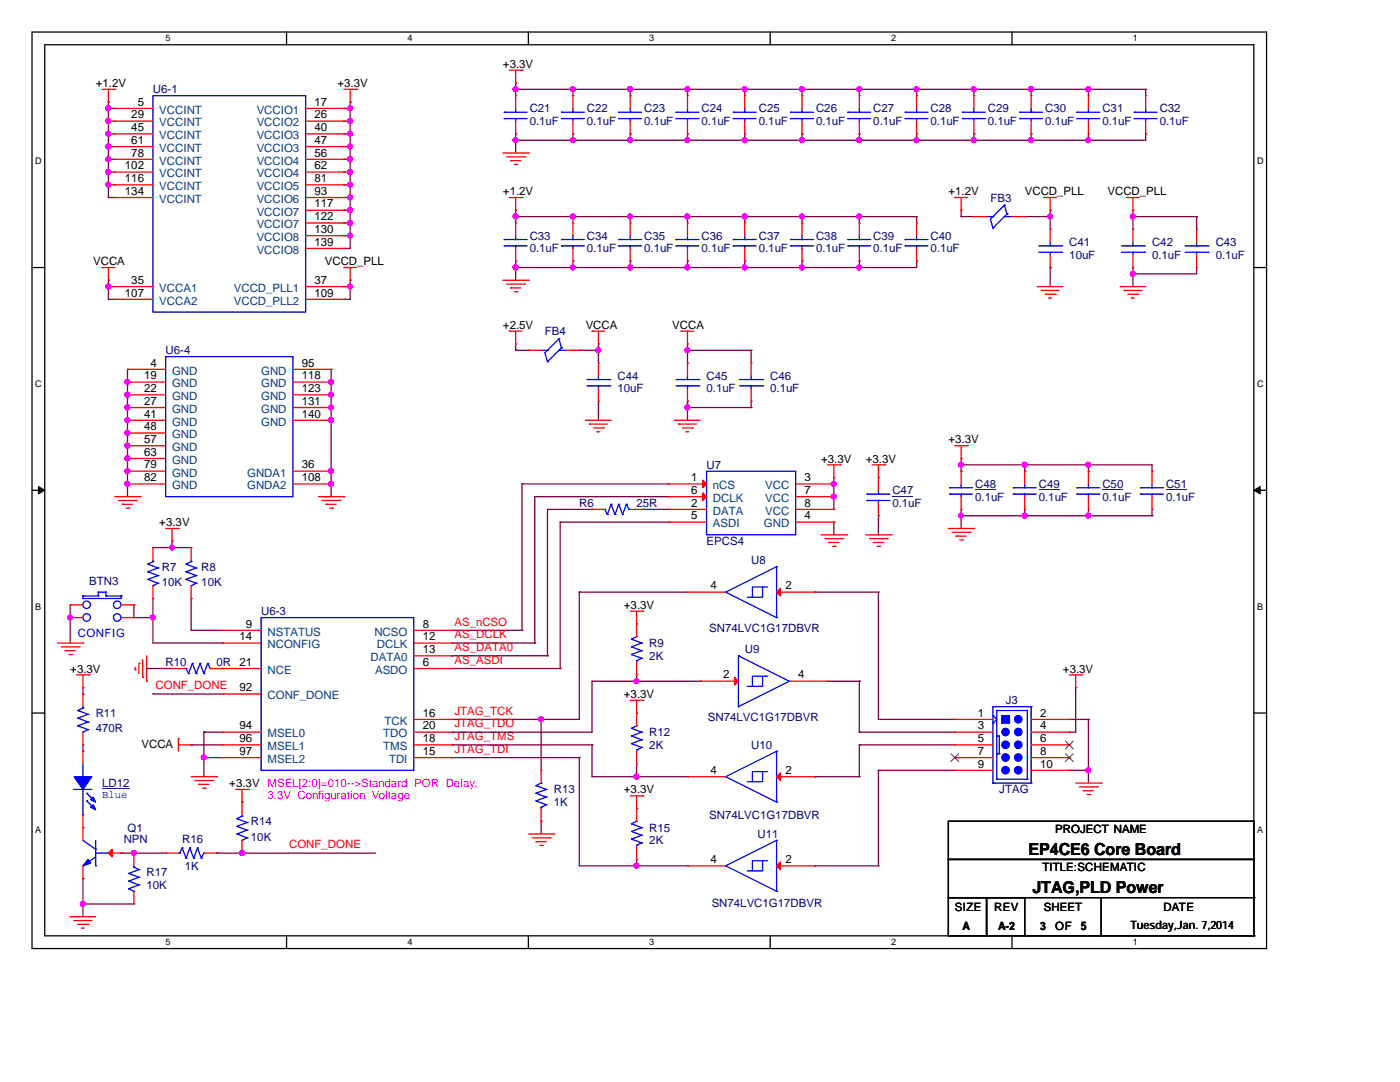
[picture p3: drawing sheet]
<svg xmlns="http://www.w3.org/2000/svg" width="279mm" height="216mm" viewBox="0 0 279 216" stroke-linecap="round" stroke-linejoin="round" font-family="sans-serif">
<path d="M6.4 6.4h246.4v182.9h-246.4zM8.9 8.9h241.3v177.8h-241.3z" fill="none" stroke="#000" stroke-width=".25"/>
<g fill="#fff">
<path d="M33.1 6.6h.9v2.1h-.9z"/>
<path d="M33.1 186.9h.9v2.1h-.9z"/>
</g>
<path d="M57.2 6.4v2.5M57.2 186.7v2.6" fill="none" stroke="#000" stroke-width=".25"/>
<g fill="#fff">
<path d="M81.3 6.6h1v2.1h-1z"/>
<path d="M81.3 186.9h1v2.1h-1z"/>
</g>
<path d="M105.5 6.4v2.5M105.5 186.7v2.6" fill="none" stroke="#000" stroke-width=".25"/>
<g fill="#fff">
<path d="M129.6 6.6h1v2.1h-1z"/>
<path d="M129.6 186.9h1v2.1h-1z"/>
</g>
<path d="M153.7 6.4v2.5M153.7 186.7v2.6" fill="none" stroke="#000" stroke-width=".25"/>
<g fill="#fff">
<path d="M177.8 6.6h1v2.1h-1z"/>
<path d="M177.8 186.9h1v2.1h-1z"/>
</g>
<path d="M202 6.4v2.5M202 186.7v2.6" fill="none" stroke="#000" stroke-width=".25"/>
<g fill="#fff">
<path d="M226.1 6.6h1v2.1h-1z"/>
<path d="M226.1 186.9h1v2.1h-1z"/>
<path d="M7 31.1h1.3v2.1h-1.3z"/>
<path d="M250.9 31.1h1.2v2.1h-1.2z"/>
<path d="M7 75.6h1.3v2h-1.3z"/>
<path d="M250.9 75.6h1.2v2h-1.2z"/>
</g>
<path d="M6.4 53.4h2.5M250.2 53.4h2.6" fill="none" stroke="#000" stroke-width=".25"/>
<g fill="#fff">
<path d="M7 120h1.2v2.1h-1.2z"/>
<path d="M250.9 120h1.2v2.1h-1.2z"/>
</g>
<path d="M6.4 97.8h2.5M250.2 97.8h2.6" fill="none" stroke="#000" stroke-width=".25"/>
<g fill="#000" stroke="#000" stroke-width=".2">
<path d="M7.7 97.1l1.2 .7-1.2 .8z" fill-rule="evenodd"/>
<path d="M250.2 97.8l1.3-.7v1.5z" fill-rule="evenodd"/>
</g>
<g fill="#fff">
<path d="M7 164.5h1.2v2h-1.2z"/>
<path d="M250.9 164.5h1.2v2h-1.2z"/>
</g>
<path d="M6.4 142.3h2.5M250.2 142.3h2.6M189.3 163.9h60.9v7.6h-60.9zM189.3 171.5h60.9v7.6h-60.9zM189.3 179.1h7.6v7.6h-7.6zM196.9 179.1h7.6v7.6h-7.6zM219.8 179.1h.1M219.8 179.1v7.6M250.2 179.1h.1M250.2 179.1v7.6M204.5 186.7h45.7M250.2 186.7h.1" fill="none" stroke="#000" stroke-width=".25"/>
<g fill="none" stroke="#800040" stroke-width=".25">
<path d="M102.9 16.6h.1M102.9 17.8h.1M102.9 16.6v2.5M102.9 17.8h125.7M114.3 17.8h.1M114.3 17.8v1.3M125.8 17.8h.1M125.8 17.8v1.3M137.2 17.8h.1M137.2 17.8v1.3M148.6 17.8h.1M148.6 17.8v1.3"/>
<path d="M160.1 17.8h.1M160.1 17.8v1.3M171.5 17.8h.1M171.5 17.8v1.3M182.9 17.8h.1M182.9 17.8v1.3M194.4 17.8h.1M194.4 17.8v1.3M205.8 17.8h.1M205.8 17.8v1.3M217.2 17.8h.1M217.2 17.8v1.3"/>
<path d="M228.6 17.8h.1M228.6 17.8v1.3M21.6 21.6h.1M21.6 24.2h.1M21.6 26.7h.1M21.6 29.3h.1M21.6 31.8h.1M21.6 34.3h.1M21.6 36.9h.1M21.6 20.4h.1M21.6 39.4h.1M21.6 20.4v19"/>
<path d="M21.6 21.6h1.3M21.6 24.2h1.3M21.6 26.7h1.3M21.6 29.3h1.3M21.6 31.8h1.3M21.6 34.3h1.3M21.6 36.9h1.3M21.6 39.4h1.3M68.6 21.6h.1M68.6 24.2h.1M68.6 26.7h.1M68.6 29.3h.1"/>
<path d="M68.6 31.8h.1M68.6 34.3h.1M68.6 36.9h.1M68.6 39.4h.1M68.6 21.6h1.3M68.6 24.2h1.3M68.6 26.7h1.3M68.6 29.3h1.3M68.6 31.8h1.3M68.6 34.3h1.3M68.6 36.9h1.3M68.6 39.4h1.3"/>
<path d="M69.9 20.4h.1M69.9 21.6h.1M69.9 24.2h.1M69.9 26.7h.1M69.9 29.3h.1M69.9 31.8h.1M69.9 34.3h.1M69.9 36.9h.1M69.9 39.4h.1M69.9 20.4v29.2h-1.3M102.9 26.7h.1M102.9 28h.1"/>
<path d="M102.9 26.7v3.8M114.3 26.7h.1M114.3 28h.1M114.3 26.7v1.3M125.8 26.7h.1M125.8 28h.1M125.8 26.7v1.3M137.2 26.7h.1M137.2 28h.1M137.2 26.7v1.3M148.6 26.7h.1M148.6 28h.1"/>
<path d="M148.6 26.7v1.3M160.1 26.7h.1M160.1 28h.1M160.1 26.7v1.3M171.5 26.7h.1M171.5 28h.1M171.5 26.7v1.3M182.9 26.7h.1M182.9 28h.1M182.9 26.7v1.3M194.4 26.7h.1M194.4 28h.1"/>
<path d="M194.4 26.7v1.3M205.8 26.7h.1M205.8 28h.1M205.8 26.7v1.3M217.2 26.7h.1M217.2 28h.1M217.2 26.7v1.3M228.6 26.7h.1M228.6 26.7v1.3h-125.7M21.6 57.2h.1M21.6 55.9h.1M21.6 59.7h.1"/>
<path d="M21.6 55.9v3.8M21.6 57.2h1.3M21.6 59.7h1.3M68.6 57.2h.1M68.6 59.7h.1M68.6 42h.1M68.6 44.5h.1M68.6 47h.1M68.6 49.6h.1M68.6 57.2h1.3M68.6 42h1.3M68.6 44.5h1.3"/>
<path d="M68.6 47h1.3M69.9 57.2h.1M69.9 42h.1M69.9 44.5h.1M69.9 47h.1M69.9 55.9h.1M69.9 55.9v3.8h-1.3M102.9 52.1h.1M102.9 42h.1M102.9 43.2h.1M102.9 53.4h.1M102.9 42v2.5"/>
<path d="M102.9 52.1v3.8M102.9 43.2h80M114.3 52.1h.1M114.3 43.2h.1M114.3 53.4h.1M114.3 43.2v1.3M114.3 52.1v1.3M125.8 52.1h.1M125.8 43.2h.1M125.8 53.4h.1M125.8 43.2v1.3M125.8 52.1v1.3"/>
<path d="M137.2 52.1h.1M137.2 43.2h.1M137.2 53.4h.1M137.2 43.2v1.3M137.2 52.1v1.3M148.6 52.1h.1M148.6 43.2h.1M148.6 53.4h.1M148.6 43.2v1.3M148.6 52.1v1.3M160.1 52.1h.1M160.1 53.4h.1"/>
<path d="M160.1 43.2h.1M160.1 43.2v1.3M160.1 52.1v1.3M171.5 52.1h.1M171.5 43.2h.1M171.5 53.4h.1M171.5 43.2v1.3M171.5 52.1v1.3M182.9 52.1h.1M182.9 43.2h.1M182.9 43.2v1.3M182.9 52.1v1.3h-80"/>
<path d="M191.8 43.2h.1M191.8 42h.1M191.8 43.2h2.6M191.8 42v1.2M204.5 43.2h.1M204.5 43.2h5.1M209.6 53.4h.1M209.6 42h.1M209.6 43.2h.1M209.6 42v3.8M209.6 53.4v3.8M226.1 42h.1"/>
<path d="M226.1 54.7h.1M226.1 43.2h.1M226.1 57.2h.1M226.1 43.2h12.7M226.1 42v3.8M226.1 53.4v3.8M238.8 43.2h.1M238.8 53.4h.1M238.8 43.2v2.6M238.8 53.4v1.3h-12.7M25.4 73.7h.1M25.4 76.2h.1"/>
<path d="M25.4 78.8h.1M25.4 73.7v25.4M66.1 73.7h.1M66.1 78.8h.1M66.1 73.7v25.4h-1.3M102.9 69.9h.1M102.9 68.6v1.3M102.9 69.9h2.6M115.6 69.9h.1M115.6 69.9h3.8M119.4 69.9h.1M119.4 68.6v3.8"/>
<path d="M137.2 69.9h.1M137.2 68.6v3.8M137.2 69.9h12.7M149.9 69.9h.1M149.9 69.9v2.5M25.4 81.3h.1M25.4 83.9h.1M25.4 86.4h.1M25.4 88.9h.1M25.4 91.5h.1M25.4 94h.1M25.4 96.6h.1"/>
<path d="M64.8 99.1h.1M66.1 81.3h.1M66.1 83.9h.1M66.1 94h.1M66.1 96.6h.1M104.2 96.6h.1M104.2 96.6v29.2M104.2 96.6h29.2M119.4 80.1h.1M119.4 80.1v3.8M133.4 99.1h.1M133.4 99.1h-26.7v29.2"/>
<path d="M137.2 80.1h.1M137.2 81.3h.1M137.2 80.1v3.8M137.2 81.3h12.7M149.9 81.3h.1M149.9 80.1v1.2M166.4 96.6h.1M166.4 99.1h.1M166.4 95.3v6.3M191.8 92.8h.1M191.8 91.5h.1M191.8 94h.1"/>
<path d="M191.8 91.5v2.5M191.8 92.8h38.1v1.2M204.5 92.8h.1M204.5 94h.1M204.5 92.8v1.2M217.2 94h.1M217.2 92.8h.1M217.2 92.8v1.2M229.9 94h.1M30.5 109.3h.1M30.5 119.4v8.9h14M30.5 109.3h7.6"/>
<path d="M34.3 108h.1M34.3 109.3h.1M34.3 108v1.3M38.1 119.4h.1M38.1 119.4v6.4M111.8 104.2h.1M111.8 104.2v29.2M111.8 104.2h21.6M115.6 118.2h.1M115.6 118.2v25.4h-25.4M115.6 118.2h21.6M118.2 101.6h.1"/>
<path d="M118.2 101.6h-8.9v29.3M128.3 101.6h5.1M133.4 101.6h.1M162.6 118.2h.1M162.6 118.2h12.7M166.4 104.2h.1M166.4 104.2v2.5M175.3 118.2h.1M175.3 102.9h.1M175.3 118.2v25.4h15.2M175.3 102.9v3.8M191.8 102.9h.1"/>
<path d="M191.8 101.6v3.9M191.8 102.9h38.1M204.5 102.9h.1M204.5 101.6v1.3M217.2 102.9h.1M217.2 101.6v1.3M229.9 102.9h.1M229.9 101.6v1.3M14 120.7h.1M14 123.2h.1M14 120.7v7.6M16.6 138.5h.1"/>
<path d="M16.6 137.2v1.3M26.7 120.7h.1M26.7 123.2h.1M26.7 120.7v2.5M26.7 123.2h3.8M29.3 133.4h.1M29.3 133.4h5M30.5 123.2h.1M30.5 138.5h.1M30.5 138.5h14M38.1 125.8h.1M38.1 125.8h6.4"/>
<path d="M44.5 128.3h.1M90.2 125.8h.1M90.2 128.3h.1M90.2 130.9h.1M90.2 133.4h.1M90.2 125.8h14M90.2 128.3h16.5M90.2 130.9h19.1M90.2 133.4h21.6M104.2 125.8h.1M106.7 128.3h.1M109.3 130.9h.1"/>
<path d="M111.8 133.4h.1M118.2 135.9h.1M118.2 135.9v10.2h-28M118.2 135.9h21.5M127 135.9h.1M127 134.7h.1M127 134.7v1.2M139.7 135.9h.1M165.1 135.9h6.4M171.5 135.9h.1M171.5 135.9v10.2M214.7 137.2h.1"/>
<path d="M214.7 137.2v8.9h-1.3M16.6 149.9h.1M16.6 148.6v1.3M38.1 148.6h.1M38.1 148.6h6.4M40.7 146.1h.1M40.7 151.2h.1M40.7 146.1h3.8M40.7 146.1v8.9M40.7 151.2h3.8M90.2 151.2h.1M90.2 148.6h.1"/>
<path d="M90.2 146.1h.1M90.2 148.6h28M90.2 151.2h25.4M108 143.6h.1M108 143.6v10.1M115.6 151.2h.1M115.6 151.2v21.6h21.6M118.2 148.6h.1M118.2 148.6v6.4h19M127 155h.1M127 152.4v2.6M137.2 155h.1"/>
<path d="M162.6 155h.1M162.6 155h8.9M171.5 148.6h.1M171.5 146.1h.1M171.5 155h.1M171.5 148.6h19M171.5 146.1h19M171.5 148.6v6.4M175.3 153.7h.1M175.3 153.7h15.2M175.3 153.7v19.1M190.5 143.6h.1"/>
<path d="M213.4 153.7h.1M213.4 146.1h.1M213.4 143.6h.1M213.4 153.7h3.8M213.4 143.6h3.8M217.2 153.7h.1M217.2 143.6h.1M217.2 143.6v12.7M16.6 175.3h.1M16.6 175.3v7.6M24.2 170.2h.1M24.2 170.2h8.9"/>
<path d="M26.7 170.2h.1M43.2 170.2h.1M43.2 170.2h31.8M48.3 170.2h.1M108 163.9h.1M108 163.9v2.5M127 172.8h.1M127 171.5h.1M127 171.5v1.3M137.2 172.8h.1M162.6 172.8h.1M162.6 172.8h12.7"/>
<path d="M175.3 172.8h.1M16.6 180.4h.1M16.6 180.4h10.1"/>
</g>
<g fill="#f0f" stroke="#f0f" stroke-width=".25">
<circle cx="217.2" cy="153.7" r=".49"/>
<circle cx="102.9" cy="28" r=".49"/>
<circle cx="114.3" cy="28" r=".49"/>
<circle cx="114.3" cy="17.8" r=".49"/>
<circle cx="102.9" cy="17.8" r=".49"/>
<circle cx="137.2" cy="17.8" r=".49"/>
<circle cx="125.8" cy="17.8" r=".49"/>
<circle cx="137.2" cy="28" r=".49"/>
<circle cx="125.8" cy="28" r=".49"/>
<circle cx="148.6" cy="17.8" r=".49"/>
<circle cx="148.6" cy="28" r=".49"/>
<circle cx="171.5" cy="28" r=".49"/>
<circle cx="160" cy="28" r=".49"/>
<circle cx="171.5" cy="17.8" r=".49"/>
<circle cx="160" cy="17.8" r=".49"/>
<circle cx="194.3" cy="17.8" r=".49"/>
<circle cx="182.9" cy="17.8" r=".49"/>
<circle cx="205.8" cy="28" r=".49"/>
<circle cx="194.3" cy="28" r=".49"/>
<circle cx="182.9" cy="28" r=".49"/>
<circle cx="205.8" cy="17.8" r=".49"/>
<circle cx="217.2" cy="28" r=".49"/>
<circle cx="217.2" cy="17.8" r=".49"/>
<circle cx="114.3" cy="43.2" r=".49"/>
<circle cx="102.9" cy="43.2" r=".49"/>
<circle cx="114.3" cy="53.4" r=".49"/>
<circle cx="137.2" cy="53.4" r=".49"/>
<circle cx="125.8" cy="53.4" r=".49"/>
<circle cx="102.9" cy="53.4" r=".49"/>
<circle cx="137.2" cy="43.2" r=".49"/>
<circle cx="125.8" cy="43.2" r=".49"/>
<circle cx="148.6" cy="43.2" r=".49"/>
<circle cx="171.5" cy="53.4" r=".49"/>
<circle cx="160" cy="53.4" r=".49"/>
<circle cx="148.6" cy="53.4" r=".49"/>
<circle cx="171.5" cy="43.2" r=".49"/>
<circle cx="160" cy="43.2" r=".49"/>
<circle cx="21.6" cy="57.2" r=".49"/>
<circle cx="21.6" cy="31.8" r=".49"/>
<circle cx="21.6" cy="29.2" r=".49"/>
<circle cx="21.6" cy="36.8" r=".49"/>
<circle cx="21.6" cy="34.3" r=".49"/>
<circle cx="69.9" cy="24.1" r=".49"/>
<circle cx="69.9" cy="31.8" r=".49"/>
<circle cx="69.9" cy="29.2" r=".49"/>
<circle cx="69.9" cy="39.4" r=".49"/>
<circle cx="69.9" cy="44.5" r=".49"/>
<circle cx="69.9" cy="41.9" r=".49"/>
<circle cx="69.9" cy="47" r=".49"/>
<circle cx="209.6" cy="43.2" r=".49"/>
<circle cx="119.4" cy="69.9" r=".49"/>
<circle cx="226.1" cy="43.2" r=".49"/>
<circle cx="226.1" cy="54.6" r=".49"/>
<circle cx="137.2" cy="69.9" r=".49"/>
<circle cx="137.2" cy="81.3" r=".49"/>
<circle cx="40.7" cy="151.1" r=".49"/>
<circle cx="69.9" cy="57.2" r=".49"/>
<circle cx="21.6" cy="21.6" r=".49"/>
<circle cx="21.6" cy="24.1" r=".49"/>
<circle cx="21.6" cy="26.7" r=".49"/>
<circle cx="69.9" cy="21.6" r=".49"/>
<circle cx="69.9" cy="26.7" r=".49"/>
<circle cx="69.9" cy="34.3" r=".49"/>
<circle cx="69.9" cy="36.8" r=".49"/>
<circle cx="16.5" cy="180.4" r=".49"/>
<circle cx="26.7" cy="170.2" r=".49"/>
<circle cx="30.5" cy="123.2" r=".49"/>
<circle cx="34.3" cy="109.2" r=".49"/>
<circle cx="66.1" cy="81.3" r=".49"/>
<circle cx="66.1" cy="94" r=".49"/>
<circle cx="66.1" cy="83.8" r=".49"/>
<circle cx="66.1" cy="96.5" r=".49"/>
<circle cx="25.4" cy="78.8" r=".49"/>
<circle cx="25.4" cy="76.2" r=".49"/>
<circle cx="25.4" cy="83.8" r=".49"/>
<circle cx="25.4" cy="81.3" r=".49"/>
<circle cx="25.4" cy="88.9" r=".49"/>
<circle cx="25.4" cy="86.4" r=".49"/>
<circle cx="25.4" cy="94" r=".49"/>
<circle cx="25.4" cy="91.5" r=".49"/>
<circle cx="25.4" cy="96.5" r=".49"/>
<circle cx="48.3" cy="170.2" r=".49"/>
<circle cx="127" cy="172.7" r=".49"/>
<circle cx="127" cy="155" r=".49"/>
<circle cx="127" cy="135.9" r=".49"/>
<circle cx="166.4" cy="96.5" r=".49"/>
<circle cx="166.4" cy="99.1" r=".49"/>
<circle cx="204.5" cy="102.9" r=".49"/>
<circle cx="191.8" cy="102.9" r=".49"/>
<circle cx="204.5" cy="92.7" r=".49"/>
<circle cx="191.8" cy="92.7" r=".49"/>
<circle cx="217.2" cy="92.7" r=".49"/>
<circle cx="217.2" cy="102.9" r=".49"/>
<circle cx="66.1" cy="76.2" r=".49"/>
<circle cx="66.1" cy="78.8" r=".49"/>
<circle cx="14" cy="123.2" r=".49"/>
<circle cx="108" cy="143.5" r=".49"/>
</g>
<g fill="none" stroke="#f00" stroke-width=".25">
<path d="M20.4 17.8h2.5M21.6 17.8v2.6M22.9 17.8h.1M68.6 17.8h2.6M69.9 17.8v2.6M71.2 17.8h.1M101.6 14h2.6M102.9 16.6h.1M102.9 19.1h.1M102.9 14v2.6M102.9 19.1v2.5M104.2 14h.1"/>
<path d="M114.3 19.1h.1M114.3 19.1v2.5M125.8 19.1h.1M125.8 19.1v2.5M137.2 19.1h.1M137.2 19.1v2.5M148.6 19.1h.1M148.6 19.1v2.5M160.1 19.1h.1M160.1 19.1v2.5M171.5 19.1h.1M171.5 19.1v2.5"/>
<path d="M182.9 19.1h.1M182.9 19.1v2.5M194.4 19.1h.1M194.4 19.1v2.5M205.8 19.1h.1M205.8 19.1v2.5M217.2 19.1h.1M217.2 19.1v2.5M228.6 19.1h.1M228.6 19.1v2.5M21.6 20.4h.1M22.9 24.2h.1"/>
<path d="M22.9 26.7h.1M22.9 29.3h.1M22.9 31.8h.1M22.9 34.3h.1M22.9 36.9h.1M22.9 39.4h.1M22.9 21.6h.1M22.9 39.4h7.6M22.9 24.2h7.6M22.9 26.7h7.6M22.9 29.3h7.6M22.9 31.8h7.6"/>
<path d="M22.9 34.3h7.6M22.9 36.9h7.6M22.9 21.6h7.6M61 39.4h7.6M61 24.2h7.6M61 26.7h7.6M61 29.3h7.6M61 31.8h7.6M61 34.3h7.6M61 36.9h7.6M61 21.6h7.6M68.6 21.6h.1"/>
<path d="M68.6 24.2h.1M68.6 26.7h.1M68.6 29.3h.1M68.6 31.8h.1M68.6 34.3h.1M68.6 36.9h.1M68.6 39.4h.1M69.9 20.4h.1M100.4 30.5h5.1M101.1 31.3h3.6M101.6 39.4h2.6M101.9 32h.1"/>
<path d="M101.9 32h2M102.7 32.8h.5M102.9 26.7h.1M102.9 24.2v2.5M102.9 39.4v2.6M103.2 32.8h.1M104.2 39.4h.1M104.7 31.3h.1M105.5 30.5h.1M114.3 26.7h.1M114.3 24.2v2.5M125.8 26.7h.1"/>
<path d="M125.8 24.2v2.5M137.2 26.7h.1M137.2 24.2v2.5M148.6 26.7h.1M148.6 24.2v2.5M160.1 26.7h.1M160.1 24.2v2.5M171.5 26.7h.1M171.5 24.2v2.5M182.9 26.7h.1M182.9 24.2v2.5M190.5 39.4h.1"/>
<path d="M190.5 39.4h2.6M191.8 39.4v2.6M194.4 26.7h.1M194.4 24.2v2.5M205.8 26.7h.1M205.8 24.2v2.5M208.3 39.4h.1M208.3 39.4h2.6M209.6 39.4v2.6M217.2 26.7h.1M217.2 24.2v2.5M224.8 39.4h.1"/>
<path d="M224.8 39.4h2.6M226.1 39.4v2.6M228.6 26.7h.1M228.6 24.2v2.5M20.4 53.4h.1M20.4 53.4h2.5M21.6 55.9h.1M21.6 53.4v2.5M22.9 57.2h.1M22.9 59.7h.1M22.9 57.2h7.6M22.9 59.7h7.6"/>
<path d="M61 57.2h7.6M61 59.7h7.6M61 42h7.6M61 44.5h7.6M61 47h7.6M61 49.6h7.6M68.6 53.4h.1M68.6 57.2h.1M68.6 59.7h.1M68.6 42h.1M68.6 44.5h.1M68.6 47h.1"/>
<path d="M68.6 49.6h.1M68.6 53.4h2.6M69.9 55.9h.1M69.9 53.4v2.5M100.4 55.9h5.1M101.1 56.7h3.6M101.9 57.4h.1M101.9 57.4h2M102.7 58.2h.5M102.9 42h.1M102.9 52.1h.1M102.9 44.5h.1"/>
<path d="M102.9 44.5v2.5M102.9 49.6v2.5M103.2 58.2h.1M104.7 56.7h.1M105.5 55.9h.1M114.3 52.1h.1M114.3 44.5h.1M114.3 44.5v2.5M114.3 49.6v2.5M125.8 52.1h.1M125.8 44.5h.1M125.8 44.5v2.5"/>
<path d="M125.8 49.6v2.5M137.2 52.1h.1M137.2 44.5h.1M137.2 44.5v2.5M137.2 49.6v2.5M148.6 52.1h.1M148.6 44.5h.1M148.6 44.5v2.5M148.6 49.6v2.5M160.1 52.1h.1M160.1 44.5h.1M160.1 44.5v2.5"/>
<path d="M160.1 49.6v2.5M171.5 52.1h.1M171.5 44.5h.1M171.5 44.5v2.5M171.5 49.6v2.5M182.9 52.1h.1M182.9 44.5h.1M182.9 44.5v2.5M182.9 49.6v2.5M191.8 42h.1M194.4 43.2h.1M194.4 43.2h2.5"/>
<path d="M202 43.2h2.5M204.5 43.2h.1M207.1 57.2h.1M207.1 57.2h5M207.8 58h.1M207.8 58h3.6M208.6 58.7h2M209.3 59.5h.1M209.3 59.5h.5M209.6 42h.1M209.6 53.4h.1M209.6 45.8h.1"/>
<path d="M209.6 45.8v2.5M209.6 50.8v2.6M210.6 58.7h.1M223.6 57.2h.1M223.6 57.2h5M224.3 58h.1M224.3 58h3.6M225.1 58.7h2M225.8 59.5h.1M225.8 59.5h.6M226.1 42h.1M226.1 53.4h.1"/>
<path d="M226.1 45.8h.1M226.1 45.8v2.5M226.1 50.8v2.6M227.1 58.7h.1M238.8 53.4h.1M238.8 45.8h.1M238.8 45.8v2.5M238.8 50.8v2.6M25.4 73.7h.1M25.4 76.2h.1M25.4 78.8h.1M25.4 73.7h7.7"/>
<path d="M25.4 76.2h7.7M25.4 78.8h7.7M58.5 73.7h7.6M58.5 76.2h7.6M58.5 78.8h7.6M66.1 73.7h.1M66.1 76.2h.1M66.1 78.8h.1M101.6 66.1h.1M101.6 66.1h2.6M102.9 68.6h.1M102.9 66.1v2.5"/>
<path d="M105.5 69.9h.1M105.5 69.9h2.5M113.1 69.9h2.5M115.6 69.9h.1M118.2 66.1h.1M118.2 66.1h2.5M119.4 68.6h.1M119.4 72.4h.1M119.4 66.1v2.5M119.4 72.4v2.6M119.4 77.5v2.6M135.9 66.1h.1"/>
<path d="M135.9 66.1h2.6M137.2 68.6h.1M137.2 72.4h.1M137.2 66.1v2.5M137.2 72.4v2.6M137.2 77.5v2.6M149.9 72.4h.1M149.9 72.4v2.6M149.9 77.5v2.6M22.9 99.1h5.1M23.7 99.9h3.5M25.4 81.3h.1"/>
<path d="M25.4 83.9h.1M25.4 86.4h.1M25.4 88.9h.1M25.4 91.5h.1M25.4 94h.1M25.4 96.6h.1M25.4 83.9h7.7M25.4 88.9h7.7M25.4 96.6h7.7M25.4 81.3h7.7M25.4 86.4h7.7M25.4 91.5h7.7"/>
<path d="M25.4 94h7.7M27.2 99.9h.1M28 99.1h.1M58.5 83.9h7.6M58.5 96.6h7.6M58.5 81.3h7.6M58.5 94h7.6M63.5 99.1h5.1M64.3 99.9h3.6M66.1 81.3h.1M66.1 83.9h.1M66.1 94h.1"/>
<path d="M66.1 96.6h.1M67.9 99.9h.1M68.6 99.1h.1M116.9 83.9h.1M116.9 83.9h5.1M117.6 84.6h.1M117.6 84.6h3.6M118.4 85.4h2M119.2 86.1h.1M119.2 86.1h.5M119.4 80.1h.1M120.4 85.4h.1"/>
<path d="M133.4 96.6h.1M133.4 99.1h.1M133.4 99.1h7.6M133.4 96.6h7.6M134.7 83.9h.1M134.7 83.9h5M135.4 84.6h.1M135.4 84.6h3.6M136.2 85.4h2M136.9 86.1h.1M136.9 86.1h.6M137.2 80.1h.1"/>
<path d="M138.2 85.4h.1M149.9 80.1h.1M158.8 99.1h7.6M158.8 96.6h7.6M165.1 92.8h2.6M166.4 95.3h.1M166.4 96.6h.1M166.4 99.1h.1M166.4 92.8v2.5M167.7 92.8h.1M174 92.8h2.6M175.3 95.3h.1"/>
<path d="M175.3 92.8v5M176.6 92.8h.1M190.5 88.9h2.6M191.8 91.5h.1M191.8 94h.1M191.8 88.9v2.6M191.8 94v2.6M191.8 99.1v2.5M193.1 88.9h.1M204.5 94h.1M204.5 94v2.6M204.5 99.1v2.5"/>
<path d="M217.2 94h.1M217.2 94v2.6M217.2 99.1v2.5M229.9 94h.1M229.9 94v2.6M229.9 99.1v2.5M24.4 100.6h.1M24.4 100.6h2.1M25.2 101.4h.5M25.7 101.4h.1M30.5 119.4h.1M30.5 109.3h.1"/>
<path d="M30.5 109.3v2.5M30.5 116.9v2.5M33.1 105.5h2.5M34.3 108h.1M34.3 105.5v2.5M35.6 105.5h.1M38.1 119.4h.1M38.1 109.3h.1M38.1 109.3v2.5M38.1 116.9v2.5M65.1 100.6h.1M65.1 100.6h2"/>
<path d="M65.8 101.4h.5M66.3 101.4h.1M118.2 101.6h.1M118.2 101.6h2.5M125.8 101.6h2.5M128.3 101.6h.1M133.4 101.6h.1M133.4 104.2h.1M133.4 101.6h7.6M133.4 104.2h7.6M137.2 118.2h.1M137.2 118.2h7.6"/>
<path d="M155 118.2h7.6M158.8 101.6h7.6M158.8 104.2h7.6M162.6 118.2h.1M163.9 106.7h5.1M164.6 107.5h3.6M165.4 108.2h.1M165.4 108.2h2M166.2 109h.5M166.4 104.2h.1M166.4 101.6h.1M166.7 109h.1"/>
<path d="M168.2 107.5h.1M169 106.7h.1M172.8 106.7h5M173.5 107.5h3.6M174.3 108.2h.1M174.3 108.2h2M175 109h.6M175.3 102.9h.1M175.3 100.4v2.5M175.6 109h.1M177.1 107.5h.1M177.8 106.7h.1"/>
<path d="M189.3 105.5h5.1M190 106.2h3.6M190.8 107h.1M190.8 107h2M191.6 107.7h.5M191.8 101.6h.1M192.1 107.7h.1M193.6 106.2h.1M194.4 105.5h.1M204.5 101.6h.1M217.2 101.6h.1M229.9 101.6h.1"/>
<path d="M11.5 128.3h5.1M12.2 129.1h3.6M13 129.8h.1M13 129.8h2M13.8 130.6h.5M14 120.7h.1M14 123.2h.1M14 120.7h2.6M14 123.2h2.6M14.3 130.6h.1M15.3 134.7h2.5M15.8 129.1h.1"/>
<path d="M16.6 137.2h.1M16.6 128.3h.1M16.6 138.5h.1M16.6 134.7v2.5M16.6 138.5v2.5M17.8 134.7h.1M24.2 120.7h2.5M24.2 123.2h2.5M26.7 120.7h.1M26.7 123.2h.1M27 133.6h.1M27 133.1v.5"/>
<path d="M27.7 132.4h.1M27.7 132.4v2M28.5 135.2h.1M28.5 131.6v3.6M29.3 135.9h.1M29.3 130.9v5M34.3 133.4h.1M34.3 133.4h2.6M42 133.4h10.1M44.5 138.5h.1M44.5 133.4h.1M44.5 128.3h.1"/>
<path d="M44.5 125.8h.1M44.5 128.3h7.6M44.5 125.8h7.6M44.5 138.5h7.6M82.6 128.3h7.6M82.6 130.9h7.6M82.6 133.4h7.6M82.6 125.8h7.6M90.2 130.9h.1M90.2 133.4h.1M90.2 125.8h.1M90.2 128.3h.1"/>
<path d="M125.8 139.7h2.5M125.8 122h2.5M127 124.5h.1M127 134.7h.1M127 122v5M127 132.1v2.6M127 139.7v5.1M128.3 139.7h.1M128.3 122h.1M139.7 135.9h.1M139.7 135.9h7.7M157.5 135.9h7.6"/>
<path d="M165.1 135.9h.1M213.4 134.7h2.5M214.7 137.2h.1M214.7 134.7v2.5M215.9 134.7h.1M16.6 149.9h.1M16.6 148.6h.1M16.6 146.1v2.5M16.6 149.9v2.5M35.6 147.4h.1M35.6 148.6h2.5M35.6 147.4v2.5"/>
<path d="M38.1 148.6h.1M38.1 155h5.1M38.9 155.7h3.6M39.7 156.5h.1M39.7 156.5h2M40.4 157.3h.5M40.9 157.3h.1M42.5 155.7h.1M43.2 155h.1M44.5 146.1h.1M44.5 148.6h.1M44.5 151.2h.1"/>
<path d="M44.5 148.6h7.6M44.5 146.1h7.6M44.5 151.2h7.6M47 157.5h2.6M48.3 157.5v5.1M49.6 157.5h.1M82.6 148.6h7.6M82.6 146.1h7.6M82.6 151.2h7.6M82.6 143.6h7.6M90.2 143.6h.1M90.2 151.2h.1"/>
<path d="M90.2 146.1h.1M90.2 148.6h.1M108 153.7h.1M108 153.7v2.6M125.8 158.8h2.5M127 142.3h.1M127 152.4h.1M127 149.9v2.5M127 158.8v5.1M128.3 158.8h.1M137.2 155h.1M137.2 155h7.6"/>
<path d="M155 155h7.6M162.6 155h.1M190.5 143.6h.1M190.5 146.1h.1M190.5 148.6h.1M190.5 151.2h.1M190.5 153.7h.1M190.5 148.6h7.7M190.5 146.1h7.7M190.5 151.2h7.7M190.5 143.6h7.7M190.5 153.7h7.7"/>
<path d="M205.8 148.6h7.6M205.8 146.1h7.6M205.8 151.2h7.6M205.8 143.6h7.6M205.8 153.7h7.6M213.4 143.6h.1M213.4 146.1h.1M213.4 148.6h.1M213.4 151.2h.1M213.4 153.7h.1M214.7 156.3h5.1M215.4 157h3.6"/>
<path d="M216.2 157.8h.1M216.2 157.8h2M217 158.5h.5M217.5 158.5h.1M219 157h.1M219.8 156.3h.1M16.6 165.1h.1M16.6 175.3h.1M16.6 162.6v5.1M16.6 172.8v2.5M21.6 170.2h2.6M24.2 170.2h.1"/>
<path d="M26.7 170.2h.1M26.7 170.2v2.6M26.7 177.8v2.6M33.1 170.2h.1M33.1 170.2h2.5M40.7 170.2h2.5M43.2 170.2h.1M48.3 160.1h.1M48.3 170.2h.1M48.3 167.7v2.5M105.5 166.4h5M106.2 167.2h3.6"/>
<path d="M107 167.9h.1M107 167.9h2M107.7 168.7h.5M108 163.9h.1M108 161.3v2.6M108.2 168.7h.1M109.8 167.2h.1M110.5 166.4h.1M127 161.3h.1M127 171.5h.1M127 169v2.5M137.2 172.8h.1"/>
<path d="M137.2 172.8h7.6M155 172.8h7.6M162.6 172.8h.1M14 182.9h.1M14 182.9h5.1M14.8 183.7h.1M14.8 183.7h3.5M15.5 184.4h2.1M16.3 185.2h.1M16.3 185.2h.5M17.6 184.4h.1M26.7 180.4h.1"/>
</g>
<g fill="none" stroke="#00f" stroke-width=".25">
<path d="M30.5 19.1h30.5v43.2h-30.5zM100.6 22.4h.1M100.6 23.7h.1M100.6 22.4h4.6M100.6 23.7h4.6M102.9 23.7h.1M102.9 22.4h.1M102.9 21.6v.8M102.9 23.7v.5M112.1 22.4h.1M112.1 23.7h.1M112.1 22.4h4.5"/>
<path d="M112.1 23.7h4.5M114.3 23.7h.1M114.3 22.4h.1M114.3 21.6v.8M114.3 23.7v.5M123.5 22.4h.1M123.5 23.7h.1M123.5 22.4h4.6M123.5 23.7h4.6M125.8 23.7h.1M125.8 22.4h.1M125.8 21.6v.8"/>
<path d="M125.8 23.7v.5M134.9 22.4h.1M134.9 23.7h.1M134.9 22.4h4.6M134.9 23.7h4.6M137.2 23.7h.1M137.2 22.4h.1M137.2 21.6v.8M137.2 23.7v.5M146.3 22.4h.1M146.3 23.7h.1M146.3 22.4h4.6"/>
<path d="M146.3 23.7h4.6M148.6 23.7h.1M148.6 22.4h.1M148.6 21.6v.8M148.6 23.7v.5M157.8 22.4h.1M157.8 23.7h.1M157.8 22.4h4.5M157.8 23.7h4.5M160.1 23.7h.1M160.1 22.4h.1M160.1 21.6v.8"/>
<path d="M160.1 23.7v.5M169.2 22.4h.1M169.2 23.7h.1M169.2 22.4h4.6M169.2 23.7h4.6M171.5 23.7h.1M171.5 22.4h.1M171.5 21.6v.8M171.5 23.7v.5M180.6 22.4h.1M180.6 23.7h.1M180.6 22.4h4.6"/>
<path d="M180.6 23.7h4.6M182.9 23.7h.1M182.9 22.4h.1M182.9 21.6v.8M182.9 23.7v.5M192.1 22.4h.1M192.1 23.7h.1M192.1 22.4h4.5M192.1 23.7h4.5M194.4 23.7h.1M194.4 22.4h.1M194.4 21.6v.8"/>
<path d="M194.4 23.7v.5M203.5 22.4h.1M203.5 23.7h.1M203.5 22.4h4.6M203.5 23.7h4.6M205.8 23.7h.1M205.8 22.4h.1M205.8 21.6v.8M205.8 23.7v.5M214.9 22.4h.1M214.9 23.7h.1M214.9 22.4h4.6"/>
<path d="M214.9 23.7h4.6M217.2 23.7h.1M217.2 22.4h.1M217.2 21.6v.8M217.2 23.7v.5M226.4 22.4h.1M226.4 23.7h.1M226.4 22.4h4.5M226.4 23.7h4.5M228.6 23.7h.1M228.6 22.4h.1M228.6 21.6v.8"/>
<path d="M228.6 23.7v.5M100.6 47.8h.1M100.6 49.1h.1M100.6 47.8h4.6M100.6 49.1h4.6M102.9 49.1h.1M102.9 47.8h.1M102.9 47v.8M102.9 49.1v.5M112.1 47.8h.1M112.1 49.1h.1M112.1 47.8h4.5"/>
<path d="M112.1 49.1h4.5M114.3 49.1h.1M114.3 47.8h.1M114.3 47v.8M114.3 49.1v.5M123.5 47.8h.1M123.5 49.1h.1M123.5 47.8h4.6M123.5 49.1h4.6M125.8 49.1h.1M125.8 47.8h.1M125.8 47v.8"/>
<path d="M125.8 49.1v.5M134.9 47.8h.1M134.9 49.1h.1M134.9 47.8h4.6M134.9 49.1h4.6M137.2 49.1h.1M137.2 47.8h.1M137.2 47v.8M137.2 49.1v.5M146.3 47.8h.1M146.3 49.1h.1M146.3 47.8h4.6"/>
<path d="M146.3 49.1h4.6M148.6 49.1h.1M148.6 47.8h.1M148.6 47v.8M148.6 49.1v.5M157.8 47.8h.1M157.8 49.1h.1M157.8 47.8h4.5M157.8 49.1h4.5M160.1 49.1h.1M160.1 47.8h.1M160.1 47v.8"/>
<path d="M160.1 49.1v.5M169.2 47.8h.1M169.2 49.1h.1M169.2 47.8h4.6M169.2 49.1h4.6M171.5 49.1h.1M171.5 47.8h.1M171.5 47v.8M171.5 49.1v.5M180.6 47.8h.1M180.6 49.1h.1M180.6 47.8h4.6"/>
<path d="M180.6 49.1h4.6M182.9 49.1h.1M182.9 47.8h.1M182.9 47v.8M182.9 49.1v.5M196.9 43.2h1.3M198.2 45.5h.1M198.2 43.2h.1M200.4 40.9h.1M200.4 43.2h.1M200.4 40.9l-2.7 2.8 .5 1.8M200.4 43.2h1.6"/>
<path d="M200.4 40.9l.6 1.8M201 42.7h.1M201 42.7l-2.8 2.8M207.3 49.1h4.6M207.3 50.3h4.6M209.6 50.3h.1M209.6 49.1h.1M209.6 48.3v.8M209.6 50.3v.5M211.9 49.1h.1M211.9 50.3h.1M223.8 49.1h4.6"/>
<path d="M223.8 50.3h4.6M226.1 50.3h.1M226.1 49.1h.1M226.1 48.3v.8M226.1 50.3v.5M228.4 49.1h.1M228.4 50.3h.1M236.5 49.1h4.6M236.5 50.3h4.6M238.8 50.3h.1M238.8 49.1h.1M238.8 48.3v.8"/>
<path d="M238.8 50.3v.5M241.1 49.1h.1M241.1 50.3h.1M33.1 71.2h25.4v27.9h-25.4zM108 69.9h1.3M109.3 72.2h.1M109.3 69.9h.1M111.5 67.6h.1M111.5 69.9h.1M111.5 67.6l-2.7 2.8 .5 1.8M111.5 69.9h1.6M111.5 67.6l.6 1.8"/>
<path d="M112.1 69.4h.1M112.1 69.4l-2.8 2.8M117.1 75.7h4.6M117.1 77h4.6M119.4 77h.1M119.4 75.7h.1M119.4 75v.7M119.4 77v.5M121.7 75.7h.1M121.7 77h.1M134.9 75.7h4.6M134.9 77h4.6"/>
<path d="M137.2 77h.1M137.2 75.7h.1M137.2 75v.7M137.2 77v.5M139.5 75.7h.1M139.5 77h.1M147.6 75.7h4.6M147.6 77h4.6M149.9 77h.1M149.9 75.7h.1M149.9 75v.7M149.9 77v.5"/>
<path d="M152.2 75.7h.1M152.2 77h.1M141 94h17.8v12.7h-17.8zM173 98.6h.1M173 99.9h.1M173 98.6h4.6M173 99.9h4.6M175.3 99.9h.1M175.3 98.6h.1M175.3 97.8v.8M175.3 99.9v.5M189.5 97.3h.1"/>
<path d="M189.5 98.6h.1M189.5 97.3h4.6M189.5 98.6h4.6M191.8 98.6h.1M191.8 97.3h.1M191.8 96.6v.7M191.8 98.6v.5M202.2 97.3h.1M202.2 98.6h.1M202.2 97.3h4.6M202.2 98.6h4.6M204.5 98.6h.1"/>
<path d="M204.5 97.3h.1M204.5 96.6v.7M204.5 98.6v.5M214.9 97.3h.1M214.9 98.6h.1M214.9 97.3h4.6M214.9 98.6h4.6M217.2 98.6h.1M217.2 97.3h.1M217.2 96.6v.7M217.2 98.6v.5M227.6 97.3h.1"/>
<path d="M227.6 98.6h.1M227.6 97.3h4.6M227.6 98.6h4.6M229.9 98.6h.1M229.9 97.3h.1M229.9 96.6v.7M229.9 98.6v.5M16.6 119.4h.1M16.6 118.9h.1M16.6 118.9v.5M16.6 118.9h3M19.6 118.9h.1"/>
<path d="M19.6 118.2h.1M19.6 118.2v.7M19.6 118.2h1.5M21.1 118.2h.1M21.1 118.9h.1M21.1 118.9h3.1M21.1 118.2v.7M24.2 118.9h.1M24.2 118.9v.5h-7.6M29.5 112.6h.1M29.5 114.1h.1M29.5 115.6h.1"/>
<path d="M29.5 112.6l2 .7M29.5 114.1l2 .8M29.5 115.6l2 .8M30.5 116.9h.1M30.5 112.1h.1M30.5 112.1l-1 .5M30.5 111.8v.3M31.5 113.3h.1M31.5 114.9h.1M31.5 116.4h.1M31.5 113.3l-2 .8M31.5 114.9l-2 .7"/>
<path d="M31.5 116.4l-1 .5M37.1 112.6h.1M37.1 114.1h.1M37.1 115.6h.1M37.1 112.6l2.1 .7M37.1 114.1l2.1 .8M37.1 115.6l2.1 .8M38.1 116.9h.1M38.1 112.1h.1M38.1 112.1l-1 .5M38.1 111.8v.3M39.2 113.3h.1"/>
<path d="M39.2 114.9h.1M39.2 116.4h.1M39.2 113.3l-2.1 .8M39.2 114.9l-2.1 .7M39.2 116.4l-1.1 .5M120.7 101.6h.1M120.7 101.6l.5 1.1M121.2 102.7h.1M122 100.6h.1M122 100.6l.7 2.1M122 100.6l-.8 2.1M122.7 102.7h.1"/>
<path d="M123.5 100.6h.1M123.5 100.6l.7 2.1M123.5 100.6l-.8 2.1M124.2 102.7h.1M125 100.6h.1M125 100.6l.5 1M125 100.6l-.8 2.1M125.5 101.6h.1M125.5 101.6h.3M144.8 118.2h.1M144.8 118.2l10.2 5M152.2 117.1v2.1h-3.1"/>
<path d="M153.2 117.1h-3v2.1M155 113.1h.1M155 113.1l-10.2 5.1M155 113.1v10.1M36.9 133.4h.2M37.1 133.4h.1M37.1 133.4l.5 1M37.6 134.4h.1M38.4 132.4h.1M38.4 132.4l-.8 2M38.4 132.4l.8 2M39.2 134.4h.1"/>
<path d="M39.9 132.4h.1M39.9 132.4l-.7 2M39.9 132.4l.8 2M40.7 134.4h.1M41.4 132.4h.1M41.4 132.4l-.7 2M41.4 132.4l.6 1M42 133.4h.1M52.1 123.2h30.5v30.5h-30.5zM126 130.6h.1M126 129.1h.1M126 127.6h.1"/>
<path d="M126 130.6l2.1 .8M126 129.1l2.1 .7M126 127.6l2.1 .7M127 127h.1M127 131.9h.1M127 127l-1 .6M127 131.9v.2M128.1 131.4h.1M128.1 129.8h.1M128.1 128.3h.1M128.1 131.4l-1.1 .5M128.1 129.8l-2.1 .8"/>
<path d="M128.1 128.3l-2.1 .8M147.4 130.9h.1M147.4 130.9l10.1 5M147.4 130.9v10.1M152.2 134.9v2h-3.1M153.2 134.9h-3v2M155 123.2h.1M157.5 135.9h.1M157.5 135.9l-10.1 5.1M14.8 157.5h.1M14.8 157.5h3.5M15.5 141.8h.1"/>
<path d="M15.5 143.3h.1M15.5 144.8h.1M15.5 141.8l2.1 .7M15.5 143.3l2.1 .8M15.5 144.8l2.1 .8M16.6 155h.1M16.6 146.1h.1M16.6 141.3h.1M16.6 141v.3M16.6 152.4v2.6M16.6 157.5v5.1M16.6 141.3l-1.1 .5"/>
<path d="M17.3 158.3h.1M17.3 159.8h.1M17.3 158.3l1.5 1.5M17.3 159.8l1.5 1.5M17.6 142.5h.1M17.6 144.1h.1M17.6 145.6h.1M17.6 142.5l-2.1 .8M17.6 144.1l-2.1 .7M17.6 145.6l-1 .5M107 159.8h.1M107 158.3h.1"/>
<path d="M107 156.8h.1M107 159.8l2 .8M107 158.3l2 .7M107 156.8l2 .7M108 156.3h.1M108 156.3l-1 .5M109 159h.1M109 157.5h.1M109 159l-2 .8M109 157.5l-2 .8M126 148.4h.1M126 146.9h.1"/>
<path d="M126 145.3h.1M126 148.4l2.1 .7M126 146.9l2.1 .7M126 145.3l2.1 .8M127 144.8h.1M127 149.6h.1M127 149.6v.3M127 144.8l-1 .5M128.1 149.1h.1M128.1 147.6h.1M128.1 146.1h.1M128.1 149.1l-1.1 .5"/>
<path d="M128.1 147.6l-2.1 .8M128.1 146.1l-2.1 .8M144.8 155h.1M144.8 155l10.2 5.1M147.4 141h.1M152.2 154v2h-3.1M153.2 154h-3v2M155 149.9h.1M155 149.9v10.2M155 149.9l-10.2 5.1M198.2 156.3h.1M198.2 142.8h.1"/>
<path d="M198.2 144.3h.1M198.2 156.3h7.6M198.2 142.8l.7 .8-.7 .7M198.9 155.5h.1M198.9 141.8h.1M198.9 150.4h.1M198.9 146.9h.1M198.9 141.8h6.1v13.7M198.9 155.5h6.1M198.9 141.8v13.7M198.9 146.9h.5v3.5M198.9 150.4h.5"/>
<path d="M199.4 150.4h.1M205 155.5h.1M205.8 156.3h.1M205.8 141h.1M205.8 141v15.3M205.8 141h-7.6v15.3M16.6 162.6h.1M16.6 172.8h.1M16.6 167.7l2.5 1.8M19.1 169.5h.1M19.1 172.8h.1M19.1 170.2h2.5"/>
<path d="M19.1 171l-2.5 1.8M19.1 167.7v5.1M21.6 170.2h.1M25.7 174.3h.1M25.7 175.8h.1M25.7 177.3h.1M25.7 174.3l2 .7M25.7 175.8l2 .8M25.7 177.3l1 .5M26.7 177.8h.1M26.7 173h.1M26.7 173l1 .5"/>
<path d="M26.7 172.8v.2M27.7 173.5h.1M27.7 175h.1M27.7 176.6h.1M27.7 173.5l-2 .8M27.7 175l-2 .8M27.7 176.6l-2 .7M35.6 170.2h.3M35.9 170.2h.1M36.4 169.2h.1M36.4 169.2l-.5 1M36.4 169.2l.7 2"/>
<path d="M37.1 171.2h.1M37.9 169.2h.1M37.9 169.2l-.8 2M37.9 169.2l.8 2M38.7 171.2h.1M39.4 169.2h.1M39.4 169.2l-.7 2M39.4 169.2l.8 2M40.2 171.2h.1M40.7 170.2h.1M40.7 170.2l-.5 1M47.3 163.4h.1"/>
<path d="M47.3 164.9h.1M47.3 166.4h.1M47.3 163.4l2 .7M47.3 164.9l2 .8M47.3 166.4l2 .8M48.3 167.7h.1M48.3 162.9h.1M48.3 162.9l-1 .5M48.3 162.6v.3M49.3 164.1h.1M49.3 165.7h.1M49.3 167.2h.1"/>
<path d="M49.3 164.1l-2 .8M49.3 165.7l-2 .7M49.3 167.2l-1 .5M108 161.1h.1M108 161.1v.2M109 160.6h.1M109 160.6l-1 .5M126 167.4h.1M126 165.9h.1M126 164.4h.1M126 167.4l2.1 .8M126 165.9l2.1 .8"/>
<path d="M126 164.4l2.1 .7M127 163.9h.1M127 168.7h.1M127 168.7v.3M127 163.9l-1 .5M128.1 168.2h.1M128.1 166.7h.1M128.1 165.1h.1M128.1 168.2l-1.1 .5M128.1 166.7l-2.1 .7M128.1 165.1l-2.1 .8M144.8 172.8h.1"/>
<path d="M144.8 172.8l10.2 5M152.2 171.7v2.1h-3.1M153.2 171.7h-3v2.1M155 160.1h.1M155 167.7h.1M155 177.8h.1M155 167.7v10.1M155 167.7l-10.2 5.1"/>
<circle cx="17.3" cy="120.7" r=".75"/>
<circle cx="17.3" cy="123.2" r=".75"/>
<circle cx="23.4" cy="120.7" r=".75"/>
<circle cx="23.4" cy="123.2" r=".75"/>
</g>
<g fill="#f00" stroke="#f00" stroke-width=".25">
<path d="M146.6 135.2l.8 .7-.8 .8z" fill-rule="evenodd"/>
<path d="M155 118.2l.7-.8v1.5z" fill-rule="evenodd"/>
<path d="M22.4 169.5v1.5l-.8-.8z" fill-rule="evenodd"/>
<path d="M155 155l.7-.8v1.5z" fill-rule="evenodd"/>
<path d="M155 172.8l.7-.8v1.5z" fill-rule="evenodd"/>
<path d="M140.3 95.8l.7 .8-.7 .7z" fill-rule="evenodd"/>
<path d="M140.3 98.3l.7 .8-.7 .8z" fill-rule="evenodd"/>
</g>
<path d="M178.1 99h4.2M194.6 97.7h4.2M207.3 97.7h4.2M220 97.7h4.2M232.7 97.7h4.2M20.4 157.4h5.4" fill="none" stroke="#000080" stroke-width=".2"/>
<g fill="#00f" stroke="#00f" stroke-width=".25">
<path d="M14.8 155h3.5l-1.7 2.5z" fill-rule="evenodd"/>
<path d="M18.6 160.6l.5 1-1-.5z" fill-rule="evenodd"/>
<path d="M18.6 159l.5 1.1-1-.5z" fill-rule="evenodd"/>
<path d="M17.6 171.5l.5 .8-1.5 .5z" fill-rule="evenodd"/>
<path d="M199.9 142.8h1.6v1.5h-1.6z" fill-rule="evenodd"/>
<circle cx="200.7" cy="146.1" r=".75"/>
<circle cx="203.2" cy="143.5" r=".75"/>
<circle cx="203.2" cy="148.6" r=".75"/>
<circle cx="203.2" cy="146.1" r=".75"/>
<circle cx="203.2" cy="151.1" r=".75"/>
<circle cx="203.2" cy="153.7" r=".75"/>
<circle cx="200.7" cy="151.1" r=".75"/>
<circle cx="200.7" cy="153.7" r=".75"/>
<circle cx="200.7" cy="148.6" r=".75"/>
</g>
<path d="M189.8 150.4l1.5 1.6M191.3 150.4l-1.6 1.6M212.6 147.9l1.6 1.5M212.6 150.4l1.6 1.6M214.2 147.9l-1.6 1.5M214.2 150.4l-1.6 1.6" fill="none" stroke="#804000" stroke-width=".2"/>
<g font-size="3.3">
<text x="205.3" y="170.5">EP4CE6 Core Board</text>
<text x="206" y="178.1">JTAG,PLD Power</text>
</g>
<g font-size="2.3">
<text x="19.1" y="17.4">+1.2V</text>
<text x="67.4" y="17.4">+3.3V</text>
<text x="100.4" y="13.5">+3.3V</text>
<text x="26.2" y="23.6">29</text>
<text x="27.5" y="21.1">5</text>
<text x="62.8" y="21.1">17</text>
<text x="62.8" y="23.6">26</text>
<text x="26.2" y="26.2">45</text>
<text x="26.2" y="28.7">61</text>
<text x="62.8" y="26.2">40</text>
<text x="62.8" y="28.7">47</text>
<text x="24.9" y="33.8">102</text>
<text x="26.2" y="31.2">78</text>
<text x="62.8" y="31.2">56</text>
<text x="62.8" y="33.8">62</text>
<text x="24.9" y="36.3">116</text>
<text x="24.9" y="38.9">134</text>
<text x="62.8" y="36.3">81</text>
<text x="62.8" y="38.9">93</text>
<text x="62.8" y="41.4">117</text>
<text x="100.4" y="38.9">+1.2V</text>
<text x="189.3" y="38.9">+1.2V</text>
<text x="204.5" y="38.9">VCCD_PLL</text>
<text x="221" y="38.9">VCCD_PLL</text>
<text x="62.8" y="43.9">122</text>
<text x="62.8" y="46.5">130</text>
<text x="18.6" y="52.9">VCCA</text>
<text x="62.8" y="49">139</text>
<text x="64.8" y="52.9">VCCD_PLL</text>
<text x="24.9" y="59.2">107</text>
<text x="26.2" y="56.6">35</text>
<text x="62.8" y="56.6">37</text>
<text x="62.8" y="59.2">109</text>
<text x="100.4" y="65.6">+2.5V</text>
<text x="116.9" y="65.6">VCCA</text>
<text x="134.2" y="65.6">VCCA</text>
<text x="28.7" y="75.7">19</text>
<text x="30" y="73.2">4</text>
<text x="60.2" y="73.2">95</text>
<text x="60.2" y="75.7">118</text>
<text x="28.7" y="78.2">22</text>
<text x="28.7" y="80.8">27</text>
<text x="28.7" y="83.3">41</text>
<text x="60.2" y="78.2">123</text>
<text x="60.2" y="80.8">131</text>
<text x="60.2" y="83.3">140</text>
<text x="28.7" y="85.9">48</text>
<text x="28.7" y="88.4">57</text>
<text x="189.3" y="88.5">+3.3V</text>
<text x="28.7" y="90.9">63</text>
<text x="28.7" y="93.5">79</text>
<text x="60.2" y="93.5">36</text>
<text x="163.9" y="92.3">+3.3V</text>
<text x="172.8" y="92.3">+3.3V</text>
<text x="28.7" y="96">82</text>
<text x="60.2" y="96">108</text>
<text x="138" y="96">1</text>
<text x="138" y="101.1">2</text>
<text x="138" y="98.6">6</text>
<text x="160.6" y="96">3</text>
<text x="160.6" y="98.6">7</text>
<text x="160.6" y="101.1">8</text>
<text x="31.8" y="105">+3.3V</text>
<text x="138" y="103.6">5</text>
<text x="160.6" y="103.6">4</text>
<text x="141.8" y="117.6">4</text>
<text x="156.8" y="117.6">2</text>
<text x="49.1" y="125.2">9</text>
<text x="84.4" y="125.2">8</text>
<text x="124.5" y="121.5">+3.3V</text>
<text x="47.8" y="127.8">14</text>
<text x="84.4" y="130.3">13</text>
<text x="84.4" y="127.8">12</text>
<text x="14" y="134.2">+3.3V</text>
<text x="47.8" y="137.9">92</text>
<text x="47.8" y="132.8">21</text>
<text x="84.4" y="132.8">6</text>
<text x="144.3" y="135.4">2</text>
<text x="159.3" y="135.4">4</text>
<text x="212.1" y="134.2">+3.3V</text>
<text x="84.4" y="143">16</text>
<text x="124.5" y="139.3">+3.3V</text>
<text x="195.1" y="143">1</text>
<text x="207.6" y="143">2</text>
<text x="28.2" y="149.2">VCCA</text>
<text x="47.8" y="145.5">94</text>
<text x="47.8" y="148.1">96</text>
<text x="84.4" y="145.5">20</text>
<text x="84.4" y="148.1">18</text>
<text x="195.1" y="145.5">3</text>
<text x="195.1" y="148.1">5</text>
<text x="207.6" y="145.5">4</text>
<text x="207.6" y="148.1">6</text>
<text x="47.8" y="150.6">97</text>
<text x="84.4" y="150.6">15</text>
<text x="141.8" y="154.4">4</text>
<text x="156.8" y="154.4">2</text>
<text x="195.1" y="150.6">7</text>
<text x="195.1" y="153.2">9</text>
<text x="207.6" y="150.6">8</text>
<text x="207.6" y="153.2">10</text>
<text x="45.8" y="157.1">+3.3V MSEL[2:0]=010--&gt;Standard POR Delay,</text>
<text x="124.5" y="158.3">+3.3V</text>
<text x="210.6" y="166.2">PROJECT NAME</text>
<text x="141.8" y="172.2">4</text>
<text x="156.8" y="172.2">2</text>
<text x="208.1" y="173.8">TITLE:SCHEMATIC</text>
<text x="190.5" y="181.7">SIZE</text>
<text x="192.1" y="185.5">A</text>
<text x="198.4" y="181.7">REV</text>
<text x="199.2" y="185.5">A-2</text>
<text x="207.6" y="185.5">3</text>
<text x="208.3" y="181.7">SHEET</text>
<text x="210.6" y="185.5">OF</text>
<text x="215.7" y="185.5">5</text>
<text x="225.6" y="185.4">Tuesday,Jan. 7,2014</text>
<text x="232.2" y="181.7">DATE</text>
</g>
<g font-size="2.3" fill="#000080">
<text x="30.5" y="18.6">U6-1</text>
<text x="105.7" y="22.4">C21</text>
<text x="117.1" y="22.4">C22</text>
<text x="128.6" y="22.4">C23</text>
<text x="140" y="22.4">C24</text>
<text x="151.4" y="22.4">C25</text>
<text x="162.9" y="22.4">C26</text>
<text x="174.3" y="22.4">C27</text>
<text x="185.7" y="22.4">C28</text>
<text x="197.1" y="22.4">C29</text>
<text x="208.6" y="22.4">C30</text>
<text x="220" y="22.4">C31</text>
<text x="231.4" y="22.4">C32</text>
<text x="105.7" y="25">0.1uF</text>
<text x="117.1" y="25">0.1uF</text>
<text x="128.6" y="25">0.1uF</text>
<text x="140" y="25">0.1uF</text>
<text x="151.4" y="25">0.1uF</text>
<text x="162.9" y="25">0.1uF</text>
<text x="174.3" y="25">0.1uF</text>
<text x="185.7" y="25">0.1uF</text>
<text x="197.1" y="25">0.1uF</text>
<text x="208.6" y="25">0.1uF</text>
<text x="220" y="25">0.1uF</text>
<text x="231.4" y="25">0.1uF</text>
<text x="197.7" y="40.2">FB3</text>
<text x="105.7" y="47.8">C33</text>
<text x="117.1" y="47.8">C34</text>
<text x="128.6" y="47.8">C35</text>
<text x="140" y="47.8">C36</text>
<text x="151.4" y="47.8">C37</text>
<text x="162.9" y="47.8">C38</text>
<text x="174.3" y="47.8">C39</text>
<text x="185.7" y="47.8">C40</text>
<text x="105.7" y="50.4">0.1uF</text>
<text x="117.1" y="50.4">0.1uF</text>
<text x="128.6" y="50.4">0.1uF</text>
<text x="140" y="50.4">0.1uF</text>
<text x="151.4" y="50.4">0.1uF</text>
<text x="162.9" y="50.4">0.1uF</text>
<text x="174.3" y="50.4">0.1uF</text>
<text x="185.7" y="50.4">0.1uF</text>
<text x="213.4" y="49.1">C41</text>
<text x="213.4" y="51.6">10uF</text>
<text x="229.9" y="49.1">C42</text>
<text x="229.9" y="51.6">0.1uF</text>
<text x="242.6" y="49.1">C43</text>
<text x="242.6" y="51.6">0.1uF</text>
<text x="33.1" y="70.7">U6-4</text>
<text x="108.8" y="66.9">FB4</text>
<text x="123.2" y="75.8">C44</text>
<text x="141" y="75.8">C45</text>
<text x="153.7" y="75.8">C46</text>
<text x="123.2" y="78.3">10uF</text>
<text x="141" y="78.3">0.1uF</text>
<text x="153.7" y="78.3">0.1uF</text>
<text x="141" y="93.6">U7</text>
<text x="115.6" y="101.2">R6</text>
<text x="127" y="101.2">25R</text>
<text x="178.1" y="98.6">C47</text>
<text x="178.1" y="101.2">0.1uF</text>
<text x="194.6" y="97.4">C48</text>
<text x="194.6" y="99.9">0.1uF</text>
<text x="207.3" y="97.4">C49</text>
<text x="207.3" y="99.9">0.1uF</text>
<text x="220" y="97.4">C50</text>
<text x="220" y="99.9">0.1uF</text>
<text x="232.7" y="97.4">C51</text>
<text x="232.7" y="99.9">0.1uF</text>
<text x="32.3" y="113.9">R7</text>
<text x="40.2" y="113.9">R8</text>
<text x="141" y="108.8">EPCS4</text>
<text x="149.9" y="112.6">U8</text>
<text x="17.8" y="116.7">BTN3</text>
<text x="32.3" y="116.9">10K</text>
<text x="40.2" y="116.9">10K</text>
<text x="52.1" y="122.8">U6-3</text>
<text x="129.6" y="129.1">R9</text>
<text x="129.6" y="131.7">2K</text>
<text x="141.5" y="126.1">SN74LVC1G17DBVR</text>
<text x="148.6" y="130.4">U9</text>
<text x="33.1" y="132.9">R10</text>
<text x="43.2" y="132.9">0R</text>
<text x="19.1" y="143.1">R11</text>
<text x="141.3" y="143.8">SN74LVC1G17DBVR</text>
<text x="200.7" y="140.5">J3</text>
<text x="19.1" y="146.1">470R</text>
<text x="129.6" y="146.9">R12</text>
<text x="129.6" y="149.4">2K</text>
<text x="149.9" y="149.4">U10</text>
<text x="20.4" y="157.1">LD12</text>
<text x="110.5" y="158.3">R13</text>
<text x="110.5" y="160.9">1K</text>
<text x="199.4" y="158.3">JTAG</text>
<text x="25.4" y="165.9">Q1</text>
<text x="50.1" y="164.7">R14</text>
<text x="50.1" y="167.7">10K</text>
<text x="129.6" y="165.9">R15</text>
<text x="141.5" y="163.4">SN74LVC1G17DBVR</text>
<text x="151.2" y="167.2">U11</text>
<text x="24.7" y="168.2">NPN</text>
<text x="36.4" y="168.2">R16</text>
<text x="36.9" y="173.6">1K</text>
<text x="129.6" y="168.5">2K</text>
<text x="29.3" y="174.8">R17</text>
<text x="29.3" y="177.4">10K</text>
<text x="142" y="180.9">SN74LVC1G17DBVR</text>
</g>
<g font-size="2.3" fill="#004080">
<text x="31.8" y="22.7">VCCINT</text>
<text x="51.2" y="22.7">VCCIO1</text>
<text x="31.8" y="25.2">VCCINT</text>
<text x="31.8" y="27.8">VCCINT</text>
<text x="51.2" y="25.2">VCCIO2</text>
<text x="51.2" y="27.8">VCCIO3</text>
<text x="31.8" y="30.3">VCCINT</text>
<text x="31.8" y="32.9">VCCINT</text>
<text x="31.8" y="35.4">VCCINT</text>
<text x="51.2" y="30.3">VCCIO3</text>
<text x="51.2" y="32.9">VCCIO4</text>
<text x="51.2" y="35.4">VCCIO4</text>
<text x="31.8" y="37.9">VCCINT</text>
<text x="31.8" y="40.5">VCCINT</text>
<text x="51.2" y="37.9">VCCIO5</text>
<text x="51.2" y="40.5">VCCIO6</text>
<text x="51.2" y="43">VCCIO7</text>
<text x="51.2" y="45.6">VCCIO7</text>
<text x="51.2" y="48.1">VCCIO8</text>
<text x="51.2" y="50.6">VCCIO8</text>
<text x="31.8" y="58.3">VCCA1</text>
<text x="46.7" y="58.3">VCCD_PLL1</text>
<text x="31.8" y="60.8">VCCA2</text>
<text x="46.7" y="60.8">VCCD_PLL2</text>
<text x="34.3" y="74.8">GND</text>
<text x="34.3" y="77.3">GND</text>
<text x="52.1" y="74.8">GND</text>
<text x="52.1" y="77.3">GND</text>
<text x="34.3" y="79.8">GND</text>
<text x="34.3" y="82.4">GND</text>
<text x="52.1" y="79.8">GND</text>
<text x="52.1" y="82.4">GND</text>
<text x="34.3" y="84.9">GND</text>
<text x="34.3" y="87.5">GND</text>
<text x="52.1" y="84.9">GND</text>
<text x="34.3" y="90">GND</text>
<text x="34.3" y="92.5">GND</text>
<text x="34.3" y="95.1">GND</text>
<text x="49.3" y="95.1">GNDA1</text>
<text x="34.3" y="97.6">GND</text>
<text x="49.3" y="97.6">GNDA2</text>
<text x="142.3" y="97.6">nCS</text>
<text x="142.3" y="100.2">DCLK</text>
<text x="152.7" y="97.6">VCC</text>
<text x="152.7" y="100.2">VCC</text>
<text x="142.3" y="102.7">DATA</text>
<text x="142.3" y="105.2">ASDI</text>
<text x="152.4" y="105.2">GND</text>
<text x="152.7" y="102.7">VCC</text>
<text x="53.4" y="129.4">NCONFIG</text>
<text x="53.4" y="126.8">NSTATUS</text>
<text x="74" y="131.9">DATA0</text>
<text x="74.7" y="126.8">NCSO</text>
<text x="75.2" y="129.4">DCLK</text>
<text x="53.4" y="134.5">NCE</text>
<text x="74.8" y="134.5">ASDO</text>
<text x="53.4" y="139.5">CONF_DONE</text>
<text x="53.4" y="147.2">MSEL0</text>
<text x="53.4" y="149.7">MSEL1</text>
<text x="76.5" y="147.2">TDO</text>
<text x="76.5" y="149.7">TMS</text>
<text x="76.8" y="144.6">TCK</text>
<text x="53.4" y="152.2">MSEL2</text>
<text x="77.6" y="152.2">TDI</text>
</g>
<g font-size="2.3" fill="#f00">
<text x="90.7" y="124.8">AS_nCSO</text>
<text x="90.7" y="127.4">AS_DCLK</text>
<text x="90.7" y="129.9">AS_DATA0</text>
<text x="31" y="137.5">CONF_DONE</text>
<text x="90.7" y="132.5">AS_ASDI</text>
<text x="90.7" y="142.6">JTAG_TCK</text>
<text x="90.7" y="147.7">JTAG_TMS</text>
<text x="90.7" y="145.2">JTAG_TDO</text>
<text x="90.7" y="150.2">JTAG_TDI</text>
<text x="57.7" y="169.3">CONF_DONE</text>
</g>
<text font-size="2.3" fill="#00f" x="15.5" y="127.1">CONFIG</text>
<text font-size="2.3" fill="#f0f" x="53.4" y="159.4">3.3V Configuration Voltage</text>
<text font-size="2.1" fill="#00f" x="20.4" y="159.2">Blue</text>
<g font-size="1.8">
<text x="33.1" y="8.3">5</text>
<text x="81.3" y="8.3">4</text>
<text x="129.6" y="8.3">3</text>
<text x="177.8" y="8.3">2</text>
<text x="226.1" y="8.3">1</text>
<text x="7" y="32.8">D</text>
<text x="250.9" y="32.8">D</text>
<text x="7" y="77.2">C</text>
<text x="250.9" y="77.2">C</text>
<text x="7" y="121.7">B</text>
<text x="250.9" y="121.7">B</text>
<text x="7" y="166.1">A</text>
<text x="250.9" y="166.1">A</text>
<text x="33.1" y="188.6">5</text>
<text x="81.3" y="188.6">4</text>
<text x="129.6" y="188.6">3</text>
<text x="177.8" y="188.6">2</text>
<text x="226.1" y="188.6">1</text>
</g>
</svg>
